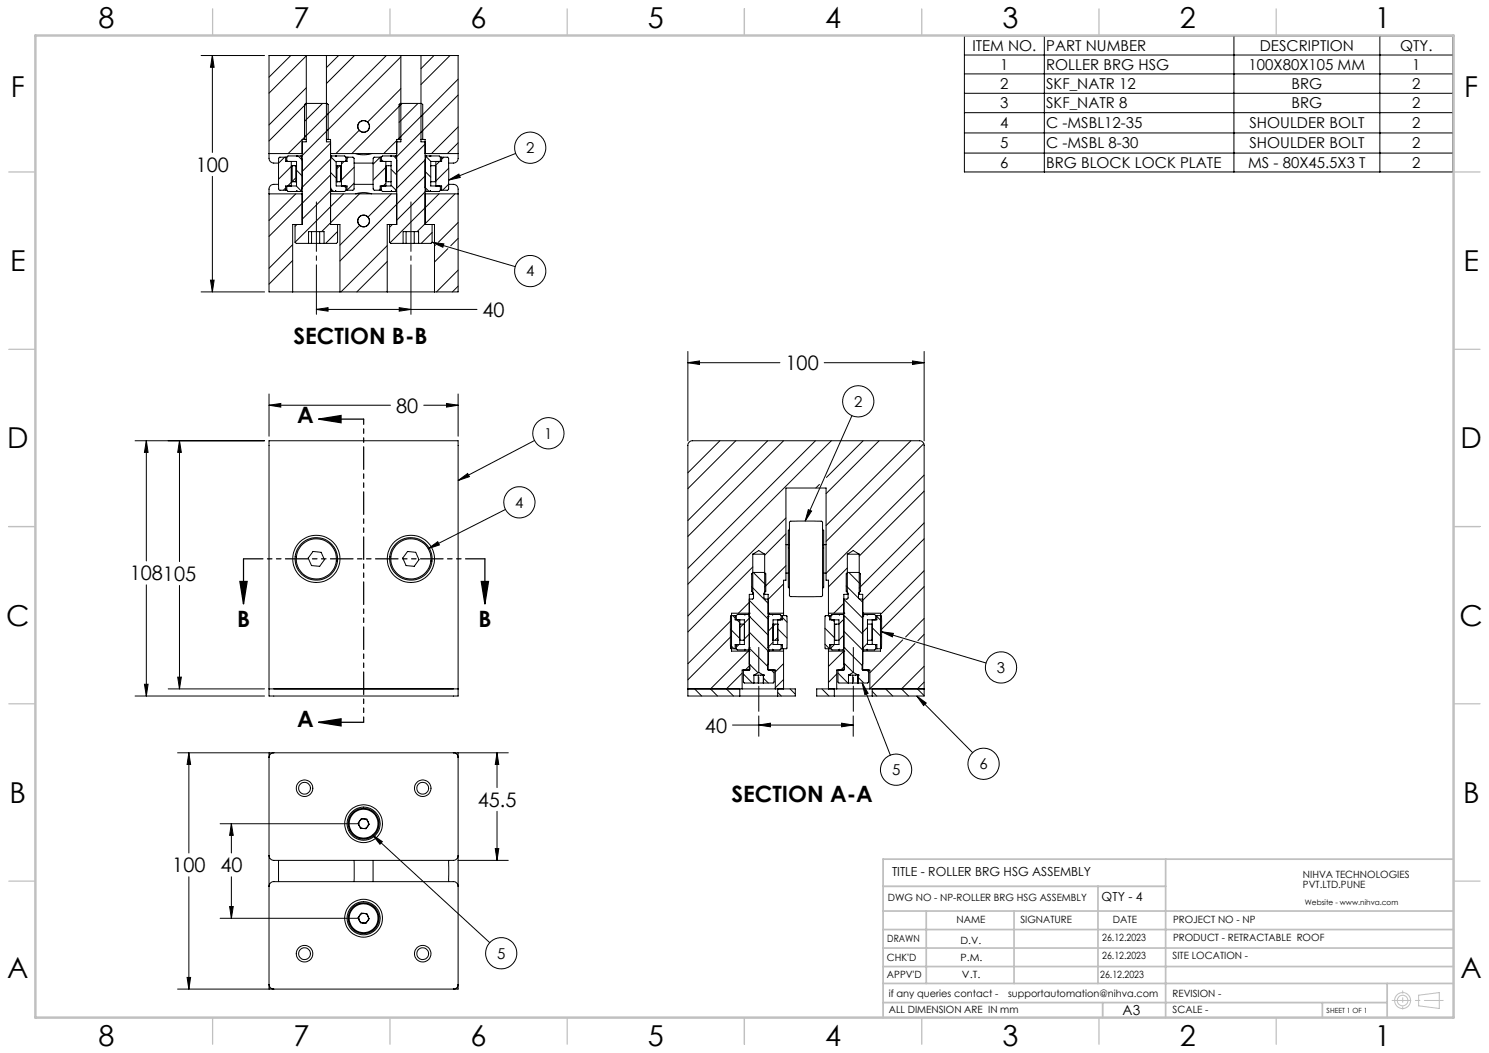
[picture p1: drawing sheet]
<svg xmlns="http://www.w3.org/2000/svg" width="420mm" height="297mm" viewBox="0 0 420 297" stroke-linecap="round" stroke-linejoin="round" font-family="sans-serif">
<g fill="none" stroke="#000" stroke-width=".28">
<path d="M56.7 15.7h17.9M59.9 15.7l.5 3.3h-1zM59.9 15.7v27.3M82 15.7l-6.1 6.1M86.4 15.8l-10.5 10.5M86.4 15.7h5.7M86.4 15.7h-10.5v29a1.33 1.33 0 0 0 1.3 1.3h1.4M86.4 15.7v24.3h-1.2M92.1 15.7h21M92.1 15.7v24.3h1.1M95.5 15.7l-3.4 3.4M100 15.7l-7.9 7.9"/>
<path d="M109 15.7l-23.1 23M113.1 15.7h5.6M113.1 15.7v24.3h-1.2M113.1 16l-27.9 27.9M118.7 15.7h10.5v29a1.33 1.33 0 0 1-1.3 1.3h-1.4M118.7 15.7v24.3h1.2M122.4 15.7l-3.7 3.7M126.9 15.7l-8.2 8.1M272 10.2h137.8v38.3h-137.8zM272 15.5h137.8M294.6 10.2v38.3M348.1 10.2v38.3"/>
<path d="M389.2 10.2v38.3M85.2 39.4l-3.9 3.9M85.9 39.3v-9.8l.3-.3h6l.4 .3v9.8M86.4 24.8l-10.5 10.4M86.4 38.2l-1.1 1.1M86.4 39.3h-1.2v24h-2.6v19M86.5 29.2l-10.6 10.6M91 29.2l-5.1 5M92.1 39.3h1.1v24h2.7v19M101.3 36.8l-6.5 6.5M111.9 39.6l-3.7 3.7M112.6 39.3v-9.8l.3-.3h6l.3 .3v9.8"/>
<path d="M113.1 39.3h-1.2v24h-2.7v19M113.1 25l-9.4 9.4M113.4 29.2l-14.2 14.1M117.9 29.2l-5.3 5.3M118.7 39.3h1.2v24h2.7v19M129.2 22.3l-17 17M129.2 35.8l-7.5 7.5M129.2 26.8l-17.3 17.4M272 20.8h137.8M272 26.3h137.8M272 31.8h137.8M272 37.5h137.8"/>
<path d="M59.9 49.7v32.6M75.9 43.3h9.3M75.9 54.7h9.3M78.6 52h-1.4a1.33 1.33 0 0 0-1.3 1.3v29h6.7M80.3 44.3l-1.7 1.7M80.6 44.3l-1.8 .1-.2 1.4v7.5l.3 .4h1.7M80.6 53.7h.3M80.6 44.3h.3M80.6 53l-.7 .7M80.6 44.3v1.2h3v7h-3v1.2M80.9 45.3l.2 .2M80.9 53.7l.3 .3h2.4"/>
<path d="M80.9 44.3v1.1l.2 .1M81.1 52.5l-.2 .1v1.1M82.2 47l-3.6 3.5M82.2 51.4l-1.1 1.1M82.2 45.5v7M82.6 46.7l-.4 .1v4.4l.4 .1M82.6 46.7l-.2 .1v4.3l.2 .2M82.6 51.3h.6M82.6 46.7h.6M83.2 46.7h.3M83.2 46.7l.2 .1v4.4l-.2 .1M83.2 51.3h.3"/>
<path d="M83.4 54.7l-7.5 7.5M83.4 50.2l-1 1M83.5 46.7h.1M83.5 51.3h.1M83.6 52.5l1.3 1.3M83.6 54h.2M83.6 44h.2M83.6 44h-2.4l-.3 .3M83.6 54l.1-.2 .1 .2M83.6 44l.1 .2M83.6 51.2l-.1 .1M83.6 48l1.6 1.6"/>
<path d="M83.7 44.1v.1M83.8 54h1.1M83.8 44h1.1M83.8 44l-.1 .1M84.1 44l1.1 1.1M84.9 54h.3M84.9 44h.3M84.9 44l.3 1.2M93.2 54h.4M93.2 44h.4M93.2 52.8l.4 1.2M93.2 43.3h18.7"/>
<path d="M93.2 54.7h18.7M93.2 49.4l-17.3 17.3M93.2 40.4l-8 8M93.2 53.8l-8 8M93.2 48.6l1.6 1.6M93.2 44.9l-8 7.9-.3 1.2M93.3 53.3l.8 .7M93.5 44.4l1.3 1.4M93.6 54h1M93.6 44h1M93.6 44l-.4 1.2M94.6 54h.3"/>
<path d="M94.6 44h.3M94.6 54l.1-.2 .2 .2M94.6 44l.1 .1M94.7 44.1v.1M94.8 46.7h.5M94.8 51.3h.5M94.9 44h2.3l.4 .3M94.9 44l-.2 .2M95.3 46.7l-.3 .1v4.4l.3 .1M95.3 51.3h.5M95.3 46.7h.5M95.8 46.7l.3 .1v4.3l-.3 .2"/>
<path d="M95.8 46.7l-.8 .9M96 46.7l.1 .1-.1 4.5M96.1 51l-.3 .3M96.3 45.5v7M96.9 54.7l-13.7 13.6M97 45.5l-.7 .8M97 52.5l.6 .5M97.4 52.5l.2 .1v1.1M97.6 53.7h.3M97.6 44.3h.3M97.6 53.7l-.4 .3h-2.3M97.6 44.3v1.1l-.2 .1"/>
<path d="M97.9 44.3l1.9 .1 .1 2.4v6.5l-.3 .4h-1.7M97.9 44.3v1.2h-3.1v7h3.1v1.2M98.2 44.3l-.3 .4M99.9 51.7l-2 2M99.9 46h5.3M99.9 52h5.3M99.9 47.2l-3.6 3.6M100.3 54.7l2-.4 2.5 .4M100.3 43.3a7.5 7.5 0 0 0 4.5 0M101.4 54.7l-10.7 10.6M107.2 44.3l-1.8 .1-.2 1.4 .1 7.5 .3 .4h1.6M107.2 44.3h.4"/>
<path d="M107.2 53.7h.4M107.2 44.3l-2 2M107.2 53.3l-.3 .4M107.2 44.3v1.2h3.1v7h-3.1v1.2M107.6 44.3v1.1l.1 .1M107.6 53.7l.3 .3h2.4M107.6 45l.5 .5M107.7 52.5l-.1 .1v1.1M108.8 47.2l-3.6 3.6M108.8 51.7l-.7 .8M108.8 45.5v7M110.2 51.3h.1"/>
<path d="M110.2 46.7l-1.3 .1v4.4l1.3 .1M110.2 46.7h.1M110.3 54h.2M110.3 44h.2M110.3 44h-2.4l-.3 .3M110.3 54l.1-.2 .1 .2M110.3 44l.1 .2M110.3 52.2l1.4 1.4M110.3 47.8l1.6 1.6M110.4 54.7l-6.6 6.5M110.4 44.1v.1M110.5 44l-.1 .1"/>
<path d="M110.5 54h1.1M110.5 44h1.1M111 44l.8 .7M111.6 54h.3M111.6 44h.3M111.6 44l.3 1.2M111.9 52.8l-.3 1.2M119.9 54h.3M119.9 44h.3M119.9 45.1l-8 8M119.9 49.6l-24 24M119.9 40.6l-8 8"/>
<path d="M119.9 52.9l1.1 1.1M119.9 48.4l1.6 1.5M119.9 54.1l-8 8M119.9 52.8l.3 1.2M119.9 43.3h9.3M119.9 54.7h9.3M120.2 44.2l1.3 1.3M120.2 44l-.3 1.2M120.2 54h1.1M120.2 44h1.1M121.3 54h.2M121.3 44h.2"/>
<path d="M121.3 54l.1-.2 .1 .2M121.3 44l.1 .1M121.4 44.1v.1M121.6 51.3h.1M121.6 46.7h.1M121.5 45.5v7h3.1v1.2M121.5 44h2.4l.3 .3M121.5 44l-.1 .2M121.6 46.7l1.3 .1M122.9 51.1l-1.3 .2M122.9 45.5v7M123.8 54.7l-13.8 13.8"/>
<path d="M124 45.5l-1.1 1.1M124 52.5l.2 .2M124.1 52.5l.1 1.2M124.2 44.3h.4M124.2 53.7h.4M124.2 44.3l-.1 1.2M124.2 53.7l-.3 .3h-2.4M124.6 44.3h1.7l.2 .2 .1 3.4-.1 5.4-.3 .4h-1.6M124.6 44.3v1.2h-3.1M124.8 53.7l1.7-1.7h1.4a1.33 1.33 0 0 1 1.3 1.3v29h-6.6M125.2 44.3l-.6 .6M126.5 50.8l2.9-1.7 .4 1z"/>
<path d="M126.6 47.4l-3.7 3.6M128.3 54.7l-10.6 10.6M129.2 40.3l-3 3M145.5 43.3l-19 7.5M272 43.2h137.8M59.4 79h1l-.5 3.3zM82.6 69l-6.7 6.7M82.6 73.5l-6.7 6.6M83.2 63.3v5M83.7 63.3l-.5 .5M87 68.6v-3.3h4.4v3.3M87.9 65.3v3.3"/>
<path d="M90.2 65.3v3.3M95.2 63.3v5l-.3 .3h-11.3l-.4-.3M95.2 65.3l-3.3 3.3M101.5 63.6l-5.6 5.5M109.2 69.3l-13 13M109.2 73.8l-8.6 8.5M109.9 63.3v5l.3 .3h11.4l.3-.3M110.7 63.3l-.8 .8M113.7 68.6v-3.3h4.4v3.3M114.5 65.3v3.3M116.8 65.3v3.3M121.9 68.3l23.4 6.9"/>
<path d="M121.9 68.3l3.3 .5-.3 .9zM121.9 65.6l-3.1 3M121.9 63.3v5M122.8 69.1l-.2 .3M126.3 70.1l-3.7 3.8M129.2 62.8l-5.6 5.5M129.2 76.2l-6.1 6.1M129.2 67.2l-2.1 2.1M56.7 82.3h17.9M82.6 82.3h13.3M89.2 87.3l3.3-.5v1zM89.2 87.3h45.3"/>
<path d="M95.9 82.3h13.3M109.2 82.3h13.4M112.6 86.8l3.3 .5-3.3 .5zM129.2 80.7l-1.6 1.6M194 99.1v25.3M260.7 99.1v25.3M75.9 114.3l3.3-.5v1zM75.9 111.1v11.9M75.9 114.3h34.2M119.5 114.3h9.7M125.9 113.8l3.3 .5-3.3 .5zM129.2 111.1v11.9"/>
<path d="M194 102.3l3.3-.5v1zM194 102.3h26M232.5 102.3h28.2M240.3 117.2l-13.2 29.8M257.4 101.8l3.3 .5-3.3 .5zM38.1 124.3h36.5M41.3 124.3l.5 3.3h-1.1zM41.3 124.3v33.9M50.6 124.3l.6 3.3h-1.1zM50.6 124.3v34.1M75.9 124.3h53.3v72h-53.3zM129.2 135.5l2.7-1.9 .5 .8z"/>
<path d="M150.8 124.2l-21.6 11.3M203.1 124.3l-9.1 9M207.5 124.3l-13.5 13.5M216.5 124.3l-22.5 22.5M221 124.3l-27 27M230 124.3l-36 36M231.1 136.6l-1 1.1M234.5 124.3l-40.5 40.5M243.5 124.3l-10.4 10.4M248 124.3l-15 14.9M256.9 124.3l-23.9 23.9M260.6 125.1l-27.6 27.6"/>
<path d="M260.7 134l-27.7 27.7M260.7 138.5l-18.3 18.3M88.3 155.5l2.3 .3 .9 2.1-1.3 1.8-2.3-.2-1-2.1zM115 155.5l2.3 .3 .9 2.1-1.4 1.8-2.3-.2-.9-2.1zM120.8 154.8l2.7-2 .4 .9zM142.6 143.7l-21.8 11.1M212.3 159.9l-18.3 18.4M212.3 156.3h3.4M212.3 156.3l1.7-1 1.7 1M212.3 156.3v11.3M215.7 156.3v11.3M221.7 146.1l-27.7 27.6"/>
<path d="M221.7 159.6l-6 6M221.7 150.6l-6 6M221.7 153.6h.7M222.7 149.3a2.85 2.85 0 0 0-.3 2.2v12.1a3.3 3.3 0 0 0 .3 2.4M222.8 147.1l8.9-.1 .3 .3v20.7l-.3 .3h-8.7l-.3-.3zM228 143.8l.9 .3-1.8 2.9zM232 149.3a2.85 2.85 0 0 1 .3 2.2v12.1a3.3 3.3 0 0 1-.3 2.4M232.3 153.6h.7M239 156.3h3.4M239 156.3l1.7-1 1.7 1M239 156.3v11.3M242.4 156.3v11.3"/>
<path d="M260.7 147.5l-18.3 18.3M260.7 152l-17.4 17.3M41.3 165v31.3M50.6 165.1v29.2M206 177.4l2.7 2.7M206.3 174.9l-12.3 12.3M206.3 179.4l-12.3 12.3M206.7 173.6l.7 .7M207.4 173.6h-1.2l-.2 1.3 .1 7.9 1.3 .2M207.4 173.6h.3M207.4 173.6v1.2h2.6v7h-2.6v1.2M207.7 173.6v1.1l1 .9"/>
<path d="M208.7 174.8v7M209.7 176l-1 1.1M209.9 176l.1 .1M210 176l-1.3 .1M210 173.3h.1M210 173.3h-2l-.3 .3M210 173.3l.1 .2v-.2M210.1 173.3h1.1M211.2 173.3h.1M211.2 173.3l.1 .6M211.3 169.9l-3 3.1M211.3 174.4l-1.3 1.4"/>
<path d="M211.3 178.3l5.4 5.3M211.3 169.3l5.4 5.4M211.3 178.9l-1.6 1.7M211.3 173.8l5.4 5.3M211.3 169h1l.2-.3v-1.4l-.5-.5v-4.9l.4-.4h3.3l.3 .4v4.9l-.5 .5v1.4l.3 .3h.9M211.3 173.9h.1M211.3 173h.1M211.3 173h-5v10.7h5M212 165.5l4.7 4.7M212.3 167.6h.2M212.3 167.6h-1v21.4h-2v5.3M212.5 161.5l3.5 3.5"/>
<path d="M215.5 167.6h.2M215.7 167.6h1v21.4h2v5.3M216.7 173.9h.1M216.7 173.3h.2M216.7 173h.1M216.7 173h4.3M216.9 173.3h1M216.9 173.3l-.2 .6M216.9 173.3l-.1 .1M217.9 173.3h.2M217.9 173.3v.2l.2-.2M218.1 176h.1"/>
<path d="M218.1 176h1.2M218.1 173.3h1.9l.3 .3M218.7 176l-2 2M219.3 176h.1M219.4 179.8l-.8 .8M219.4 177.3l2.6 2.7M219.4 174.8v7M220.3 174.4l-.4 .4M220.3 173.6h.4M220.3 173.6v1.1l-.1 .1M220.7 174.2l1.3 1.3M220.7 173.6l1.2 .1 .1 1.2v7.9l-1.3 .2"/>
<path d="M220.7 173.6v1.2h-2.6v7h2.6v1.2M221 164.7l-4.3 4.3M221 173.6v-9.9h.7v-26h11.3v26h.7v9.9M221.7 161.6h.7M232.3 161.6h.7M232.7 177.2l2.6 2.6M233.6 173.6l.4 .4M233.7 173h4.3M234 173.6l-1.2 .1-.1 1.2v8l1.3 .1M234 173.6h.4M234 173.6v1.2h2.6v7h-2.6v1.2M234.4 173.6v1.1l.1 .1"/>
<path d="M234.8 174.8l.5 .5M234.9 173.3l-.5 .5M235.3 174.8v7M236.6 173.3h.2M236.6 173.3h-1.9l-.3 .3M236.6 173.3l.2 .2v-.2M236.8 173.3h1M237.8 173.3h.2M237.8 173.3l.2 .6M238 174.7l-1.4 1.3-1.2 .1v4.4l1.2 .1M238 170.2l-2.8 2.8M238 169l5.3 5.4"/>
<path d="M238 179.1l-1.4 1.4M238 178l5.3 5.4M238 173.5l5.3 5.4M238 169h.9l.3-.3v-1.4l-.5-.5v-4.9l.3-.4h3.3l.4 .4v4.9l-.6 .5v1.4l.3 .3h.9M238 173.9h.1M238 173h.1M238.7 165.2l3.4 3.5M239 160.2l-5.3 5.3M239 167.6h.2M239 167.6h-1v21.4h-2v5.3M239.4 161.5l3.3 3.2M242.1 167.6h.3"/>
<path d="M242.4 167.6h.9v21.4h2.1v5.3M242.4 168.9l.9 1M243.3 173.9h.1M243.3 173.3h.2M243.3 173h.1M243.3 173h5.1v10.7h-5.1M243.5 173.3l-.2 .6M243.5 173.3h1.1M243.8 173.3l-.4 .5M244.6 173.3h.1M244.6 173.3v.2l.1-.2M244.7 176.9l-1.4 1.4"/>
<path d="M244.7 176h.1M244.7 176l1.3 .1v4.4l-1.3 .1M244.7 173.3h2l.3 .3M246 177.1l2.7 2.6M246 174.8v7M247 174.6l-.2 .2M247 173.6h.3M247 173.6v1.1M247.3 173.9l1.4 1.3M247.3 173.6h1.2l.2 1.3-.1 7.9-1.3 .2M247.3 173.6v1.2h-2.6v7h2.6v1.2M248.7 178.2l29.4 8.8"/>
<path d="M248.7 178.2l3.3 .4-.3 1zM260.7 161l-12.3 12.3M260.7 174.4l-5.3 5.3M260.7 165.4l-12.3 12.4M260.7 178.9l-1.8 1.8M38.1 196.3h36.5M40.7 193h1.1l-.5 3.3zM47.4 194.3h27.2M50.1 191h1.1l-.6 3.3zM75.9 194.3h53.3M194 194.3h15.3M195.9 194.3l2 2"/>
<path d="M206 182l1 1M207.4 183h.3M207.7 183l.3 .3h2M207.9 181.8l-.2 .1v1.1M208.5 181.8l-.8 .7M208.7 196.3h10.7M208.7 180.5l1.3 .1M208.7 196.3h-14.7v-70.7a1.33 1.33 0 0 1 1.3-1.3h64.1a1.33 1.33 0 0 1 1.3 1.3v70.7h-14.7M208.7 194.3v2M209.3 189.9l-4.4 4.4 2 2M209.3 194.3h9.4M209.7 190.1l2.5 2.5"/>
<path d="M209.7 189v3.4l.2 .2h8.2l.2-.2v-3.4M210 180.5l-.1 .1M210 183.3h.1M210 183.3l.1-.2v.2M210.1 183.3h1.1M211.1 183.7l-10.7 10.6 2 2M211.2 183.3h.1M211.3 189l.2-.2v-1.3l-.2-.2 2.5 2.5M211.3 187.9l-1.1 1.1M211.3 182.8l5.2 5.1M211.3 182.7h.1M211.3 183.7h.1"/>
<path d="M211.3 182.7l-.1 .6M212.7 190.4h.1M212.7 190.4h2.7M212.7 190.4l1.3-.8 1.4 .8M212.7 190.4v2.2M213.9 190.4v2.2M215.3 190.4v2.2M215.4 191.3l1.3 1.3M215.4 190.4h.1M215.4 190.4v2.2M216.7 187.3l-.2 .2v1.3l.2 .2M216.7 182.7h.1"/>
<path d="M216.7 183.3h.2M216.7 183.7h.1M216.7 182.7l.2 .6M216.7 183.7h4.3M216.9 183.3h1M217.5 189l.8 .8M217.9 183.3h.2M217.9 183.3v-.2l.2 .2M218.1 181.1l-1.4 1.4M218.1 180.5h.1M218.1 180.6h1.2M218.7 194.3h5.6v2h-4.9"/>
<path d="M219.3 180.6h.1M219.4 195.3l1 1M219.4 194.3v2M220.2 181.8l.1 .1v1.1M220.3 183h.4M220.3 183l-.3 .3h-1.9M221 187.2l-2.3 2.3M221 191.7l-2.3 2.3M221 183v11.3M222.8 194.3l1.5 1.5M231.8 194.3l2 2M232.7 181.7l1.3 1.3"/>
<path d="M233.7 183.7h4.3M233.7 183v11.3M234 183h.4M234.4 183l.3 .3h1.9M234.5 181.8l-.1 .1v1.1M235.3 196.3h10.7M235.3 194.3v2M235.4 181.8l-1 1M236 190.1l-2.3 2.4M236 194.3h9.4M236 194.3h-5.6v2h4.9M236.4 189.8l2.7 2.8"/>
<path d="M236.4 189v3.4l.2 .2h8.2l.2-.2v-3.4M236.6 183.3h.2M236.6 183.3l.2-.2v.2M236.8 183.3h1M237.8 183.3h.2M238 188.1l-.8 .9M238 183.7l-4.3 4.3M238 182.5l5.2 5.2M238 187l2.7 2.6M238 187.3l.2 .2v1.3l-.3 .2M238 182.7h.1M238 183.7h.1"/>
<path d="M238 182.7l-.2 .6M239.3 190.4h.1M239.3 190.4h2.7M239.3 190.4v2.2M240.5 190.4v2.2M240.7 189.6l1.3 .8M240.7 189.6l-1.4 .8M242 190.4v2.2M242 191.1l1.5 1.4M242 190.4h.1M243.2 192.6l7.9 20.4M243.2 192.6l1.7 2.9-1 .4z"/>
<path d="M243.3 187.3l-.1 .2v1.3l.2 .2M243.3 182.7h.1M243.3 183.3h.2M243.3 183.7h.1M243.3 182.7l.2 .6M243.5 183.3h1.1M244.5 189l.5 .5M244.6 183.3h.1M244.6 183.3v-.2l.1 .2M244.7 181.4l-1.3 1.4M244.7 180.6h.1M245.4 194.3h15.3"/>
<path d="M246 181.6l.2 .2M246 195l1.3 1.3M246 194.3v2M246.8 181.8l.2 .1v1.1M247 183h.3M247 183l-.3 .3h-2M247.3 182.9l.1 .1M249.8 194.3l2 2M254.6 180.5l-9.2 9.3M258.1 181.5l-12.7 12.8M258.6 196.3l2.7 2-.8 .7zM258.6 196.3l15.8 16"/>
<path d="M260.7 187.9l-6.4 6.4 2 2M260.7 192.4l-1.9 1.9 1.9 1.9M50.1 212.3h93.3M53.3 212.3l.5 3.3h-1zM53.3 212.3v28.3M75.9 212.3v66.7M77.2 212.3a1.33 1.33 0 0 0-1.3 1.3M127.9 212.3a1.33 1.33 0 0 1 1.3 1.3M129.2 212.3v66.7h-79.1M140.2 212.3l.5 3.3h-1zM140.2 212.3v9.8M206.6 204.5h34.1"/>
<path d="M214 204.5l3.3-.5v1zM214 201.9v5.8M237.4 204l3.3 .5-3.3 .5zM240.7 201.9v5.8M62.1 232.3h39.2M65.3 232.3l.5 3.3h-1zM65.3 232.3v8.3M101.9 230.9l1.6 .1 .6 1.5-.9 1.2-1.5-.1-.7-1.4zM105.1 235.5l33 30.4M105.1 235.5l2.7 1.9-.6 .7zM139.7 239.4h1l-.5 3.3zM140.2 228.8v13.9"/>
<path d="M53.3 247.3v31.7M62.1 259h39.2M64.8 255.7h1l-.5 3.3zM65.3 247.3v11.7M75.9 250a1.33 1.33 0 0 1 1.3-1.3h50.7a1.33 1.33 0 0 1 1.3 1.3M75.9 241.3a1.39 1.39 0 0 0 1.3 1.4h50.7a1.39 1.39 0 0 0 1.3-1.4M78.6 242.7v6M99.9 242.7v6M101.9 257.6l1.6 .1 .6 1.4-.9 1.3-1.5-.1-.7-1.5zM105.2 242.7v6M126.5 242.7v6M129.2 242.7h14.2"/>
<path d="M52.8 275.7h1l-.5 3.3zM75.9 277.7a1.33 1.33 0 0 0 1.3 1.3M129.2 277.7a1.33 1.33 0 0 1-1.3 1.3"/>
<circle cx="102.6" cy="35.7" r="1.63"/>
<circle cx="102.6" cy="35.7" r="1.67"/>
<circle cx="149.5" cy="41.7" r="4.4"/>
<circle cx="102.5" cy="62.3" r="1.64"/>
<circle cx="102.6" cy="62.3" r="1.67"/>
<circle cx="149.5" cy="76.5" r="4.4"/>
<circle cx="242.1" cy="113.2" r="4.4"/>
<circle cx="154.7" cy="122.2" r="4.4"/>
<circle cx="89.2" cy="157.6" r="5.7"/>
<circle cx="89.2" cy="157.6" r="6.7"/>
<circle cx="89.2" cy="157.6" r="6"/>
<circle cx="115.9" cy="157.6" r="6"/>
<circle cx="115.9" cy="157.6" r="5.7"/>
<circle cx="115.9" cy="157.6" r="6.7"/>
<circle cx="146.5" cy="141.7" r="4.4"/>
<circle cx="282.4" cy="188.3" r="4.4"/>
<circle cx="252.8" cy="217.1" r="4.4"/>
<circle cx="277.4" cy="215.4" r="4.4"/>
<circle cx="85.9" cy="222.3" r="1.67"/>
<circle cx="85.9" cy="222.3" r="2.34"/>
<circle cx="102.6" cy="232.3" r="5.3"/>
<circle cx="102.6" cy="232.3" r="1.36"/>
<circle cx="102.6" cy="232.3" r="4.7"/>
<circle cx="102.6" cy="232.3" r="4.3"/>
<circle cx="102.6" cy="232.3" r="4.1"/>
<circle cx="119.2" cy="222.3" r="1.67"/>
<circle cx="119.2" cy="222.3" r="2.34"/>
<circle cx="102.6" cy="259" r="5.3"/>
<circle cx="102.6" cy="259" r="1.36"/>
<circle cx="102.6" cy="259" r="4.7"/>
<circle cx="102.6" cy="259" r="4.3"/>
<circle cx="102.6" cy="259" r="4.1"/>
<circle cx="85.9" cy="269" r="1.67"/>
<circle cx="85.9" cy="269" r="2.33"/>
<circle cx="119.2" cy="269" r="1.67"/>
<circle cx="119.2" cy="269" r="2.33"/>
<circle cx="141.4" cy="268.9" r="4.4"/>
</g>
<path d="M89.9 118.2l6.3-1v2zM89.9 118.2h12.7M68.7 157.7v12.7M136.8 157.7v12.7M67.7 164h2l-1 6.4zM135.7 164h2.1l-1 6.4zM89.9 203.7l6.3-1v2zM89.9 203.7h12.7" fill="none" stroke="#000" stroke-width=".35"/>
<g fill="none" stroke="#c0c0c0" stroke-width=".28">
<path d="M400.2 280.7l5.8-.7v4.4l-5.8-.7z"/>
<circle cx="395.6" cy="282.2" r="2.26"/>
<circle cx="395.6" cy="282.2" r="1.49"/>
</g>
<path d="M214 182.6v18M240.7 182.6v18" fill="none" stroke="#000" stroke-width=".28" stroke-dasharray="15.2 1.3 1.3 1.3" stroke-dashoffset="8.1"/>
<path d="M89.2 88.7v-31.7M115.9 88.7v-31.7" fill="none" stroke="#000" stroke-width=".28" stroke-dasharray="15.2 1.3 1.3 1.3" stroke-dashoffset="1.3"/>
<path d="M102.6 118.2v85.5" fill="none" stroke="#000" stroke-width=".35" stroke-dasharray="6.3 1.3 1.3 1.3 1.3 1.3" stroke-dashoffset="4.9"/>
<path d="M136.8 157.6h-68.1" fill="none" stroke="#000" stroke-width=".35" stroke-dasharray="6.3 1.3 1.3 1.3 1.3 1.3" stroke-dashoffset=".9"/>
<path d="M392.7 282.2h14.4" fill="none" stroke="#c0c0c0" stroke-width=".28" stroke-dasharray="15.2 1.3 1.3 1.3" stroke-dashoffset="9.9"/>
<path d="M395.7 279.5v5.1" fill="none" stroke="#c0c0c0" stroke-width=".28" stroke-dasharray="15.2 1.3 1.3 1.3" stroke-dashoffset="14.6"/>
<g fill="none" stroke="#c0c0c0" stroke-width=".35">
<path d="M60 2.5v7.5M110 2.5v7.5M160 2.5v7.5M210 2.5v7.5M260 2.5v7.5M310 2.5v7.5M360 2.5v7.5M2.5 48.5h7.5M410 48.5h7.5M2.5 98.5h7.5M410 98.5h7.5M2.5 148.5h7.5"/>
<path d="M410 148.5h7.5M2.5 198.5h7.5M410 198.5h7.5M2.5 248.5h7.5M410 248.5h7.5M60 287v7.5M110 287v7.5M160 287v7.5M210 287v7.5M260 287v7.5M310 287v7.5M360 287v7.5"/>
</g>
<g fill="none" stroke="#c0c0c0" stroke-width=".5">
<path d="M249.1 257h160.9M249.1 250h79.7M261.3 257v20.4M286 257v20.4M309.7 250v27.4M328.8 242.3v44.7M410 242.3h-160.9v44.7M249.1 272.6h160.9M249.1 267.4h160.9M249.1 262.2h160.9M249.1 277.4h160.9M391.3 277.4v9.6"/>
<path d="M249.1 282.8h142.2M311 282.8v4.2M373 282.8v4.2"/>
</g>
<path d="M10 10h400v277h-400z" fill="none" stroke="#c0c0c0" stroke-width=".7"/>
<g fill="#000">
<path d="M89.9 118.2l6.3-1v2zM89.9 203.7l6.3-1v2z"/>
<path d="M50.6 124.3l.6 3.3h-1.1zM50.1 191h1.1l-.6 3.3zM40.7 193h1.1l-.5 3.3zM41.3 124.3l.5 3.3h-1.1zM75.9 114.3l3.3-.5v1zM125.9 113.8l3.3 .5-3.3 .5zM64.8 255.7h1l-.5 3.3zM65.3 232.3l.5 3.3h-1zM53.3 212.3l.5 3.3h-1zM52.8 275.7h1l-.5 3.3zM139.7 239.4h1l-.5 3.3zM140.2 212.3l.5 3.3h-1zM237.4 204l3.3 .5-3.3 .5zM214 204.5l3.3-.5v1zM194 102.3l3.3-.5v1zM257.4 101.8l3.3 .5-3.3 .5zM59.9 15.7l.5 3.3h-1zM59.4 79h1l-.5 3.3zM89.2 87.3l3.3-.5v1zM112.6 86.8l3.3 .5-3.3 .5z"/>
<path d="M129.2 135.5l2.7-1.9 .5 .8zM120.8 154.8l2.7-2 .4 .9zM105.1 235.5l2.7 1.9-.6 .7zM228 143.8l.9 .3-1.8 2.9zM248.7 178.2l3.3 .4-.3 1zM243.2 192.6l1.7 2.9-1 .4zM258.6 196.3l2.7 2-.8 .7zM126.5 50.8l2.9-1.7 .4 1zM121.9 68.3l3.3 .5-.3 .9z"/>
<path d="M135.7 164h2.1l-1 6.4zM67.7 164h2l-1 6.4z"/>
</g>
<g font-size="8.1">
<text x="27.8" y="8">8</text>
<text x="82.8" y="8">7</text>
<text x="132.8" y="8">6</text>
<text x="182.8" y="8">5</text>
<text x="232.8" y="8">4</text>
<text x="282.8" y="8">3</text>
<text x="332.8" y="8">2</text>
<text x="387.8" y="8">1</text>
<text x="3" y="27.2">F</text>
<text x="413" y="27.2">F</text>
<text x="2.8" y="76.5">E</text>
<text x="412.8" y="76.5">E</text>
<text x="2" y="126.5">D</text>
<text x="412" y="126.5">D</text>
<text x="1.7" y="176.5">C</text>
<text x="411.7" y="176.5">C</text>
<text x="2.7" y="226.5">B</text>
<text x="412.7" y="226.5">B</text>
<text x="2" y="275.7">A</text>
<text x="412" y="275.7">A</text>
<text x="27.8" y="295">8</text>
<text x="82.8" y="295">7</text>
<text x="132.8" y="295">6</text>
<text x="182.8" y="295">5</text>
<text x="232.8" y="295">4</text>
<text x="282.8" y="295">3</text>
<text x="332.8" y="295">2</text>
<text x="387.8" y="295">1</text>
</g>
<g font-size="6.3">
<text x="82.8" y="96.9">SECTION B-B</text>
<text x="83.9" y="119.4">A</text>
<text x="66.9" y="176.7">B</text>
<text x="135" y="176.7">B</text>
<text x="83.9" y="204.9">A</text>
<text x="206.3" y="226.2">SECTION A-A</text>
</g>
<g font-size="5.6">
<text x="55.2" y="48.5">100</text>
<text x="136.1" y="89.4">40</text>
<text x="221.6" y="104.4">100</text>
<text x="111.7" y="116.4">80</text>
<text x="36.6" y="163.7">108105</text>
<text x="198.8" y="206.6">40</text>
<text x="134.7" y="227.6">45.5</text>
<text x="48.6" y="246.1">100</text>
<text x="62.2" y="246.1">40</text>
</g>
<g font-size="4.2">
<text x="274.3" y="14.3">ITEM NO.</text>
<text x="295.1" y="14.3">PART NUMBER</text>
<text x="355.4" y="14.3">DESCRIPTION</text>
<text x="394.9" y="14.3">QTY.</text>
<text x="282.1" y="19.7">1</text>
<text x="295.1" y="19.7">ROLLER BRG HSG</text>
<text x="352.2" y="19.7">100X80X105 MM</text>
<text x="398.4" y="19.7">1</text>
<text x="282.1" y="25.1">2</text>
<text x="295.1" y="25.1">SKF_NATR 12</text>
<text x="364.3" y="25.1">BRG</text>
<text x="398.4" y="25.1">2</text>
<text x="282.1" y="30.5">3</text>
<text x="295.1" y="30.5">SKF_NATR 8</text>
<text x="364.3" y="30.5">BRG</text>
<text x="398.4" y="30.5">2</text>
<text x="282.1" y="41.8">5</text>
<text x="282.1" y="36.1">4</text>
<text x="295.1" y="41.8">C -MSBL 8-30</text>
<text x="295.1" y="36.1">C -MSBL12-35</text>
<text x="352.4" y="36.1">SHOULDER BOLT</text>
<text x="352.4" y="41.8">SHOULDER BOLT</text>
<text x="398.4" y="36.1">2</text>
<text x="398.4" y="41.8">2</text>
<text x="148.4" y="43.2">2</text>
<text x="282.1" y="47.4">6</text>
<text x="295.1" y="47.4">BRG BLOCK LOCK PLATE</text>
<text x="352.1" y="47.4">MS - 80X45.5X3 T</text>
<text x="398.4" y="47.4">2</text>
<text x="148.4" y="78">4</text>
<text x="240.9" y="114.7">2</text>
<text x="153.5" y="123.7">1</text>
<text x="145.3" y="143.2">4</text>
<text x="281.2" y="189.8">3</text>
<text x="251.6" y="218.6">5</text>
<text x="276.3" y="216.9">6</text>
<text x="140.2" y="270.4">5</text>
</g>
<text font-size="3.9" x="316.7" y="286.4">A3</text>
<g font-size="3.5">
<text x="251.6" y="247.2">TITLE - ROLLER BRG HSG ASSEMBLY</text>
<text x="310.7" y="254.2">QTY - 4</text>
</g>
<g font-size="2.8">
<text x="367.5" y="247.7">NIHVA TECHNOLOGIES</text>
<text x="367.5" y="250.5">PVT.LTD.PUNE</text>
<text x="250.4" y="254.2">DWG NO - NP-ROLLER BRG HSG ASSEMBLY</text>
<text x="269.8" y="260.4">NAME</text>
<text x="287.8" y="260.4">SIGNATURE</text>
<text x="313.9" y="260.5">DATE</text>
<text x="330.9" y="260.5">PROJECT NO - NP</text>
<text x="250.3" y="265.7">DRAWN</text>
<text x="270.9" y="266.1">D.V.</text>
<text x="310.9" y="265.5">26.12.2023</text>
<text x="330.9" y="265.5">PRODUCT - RETRACTABLE ROOF</text>
<text x="250.2" y="271.1">CHK'D</text>
<text x="250.2" y="275.8">APPV'D</text>
<text x="270.9" y="271.1">P.M.</text>
<text x="271.3" y="275.8">V.T.</text>
<text x="310.4" y="275.8">26.12.2023</text>
<text x="310.9" y="270.6">26.12.2023</text>
<text x="330.7" y="270.6">SITE LOCATION -</text>
<text x="250.7" y="281.1">if any queries contact -</text>
<text x="284.3" y="281.1">supportautomation@nihva.com</text>
<text x="330.7" y="281.1">REVISION -</text>
<text x="250.7" y="285.6">ALL DIMENSION ARE IN mm</text>
<text x="330.7" y="285.6">SCALE -</text>
</g>
<text font-size="2.1" x="368.1" y="255.1">Website - www.nihva.com</text>
<text font-size="2" x="374.2" y="285.6">SHEET 1 OF 1</text>
</svg>
